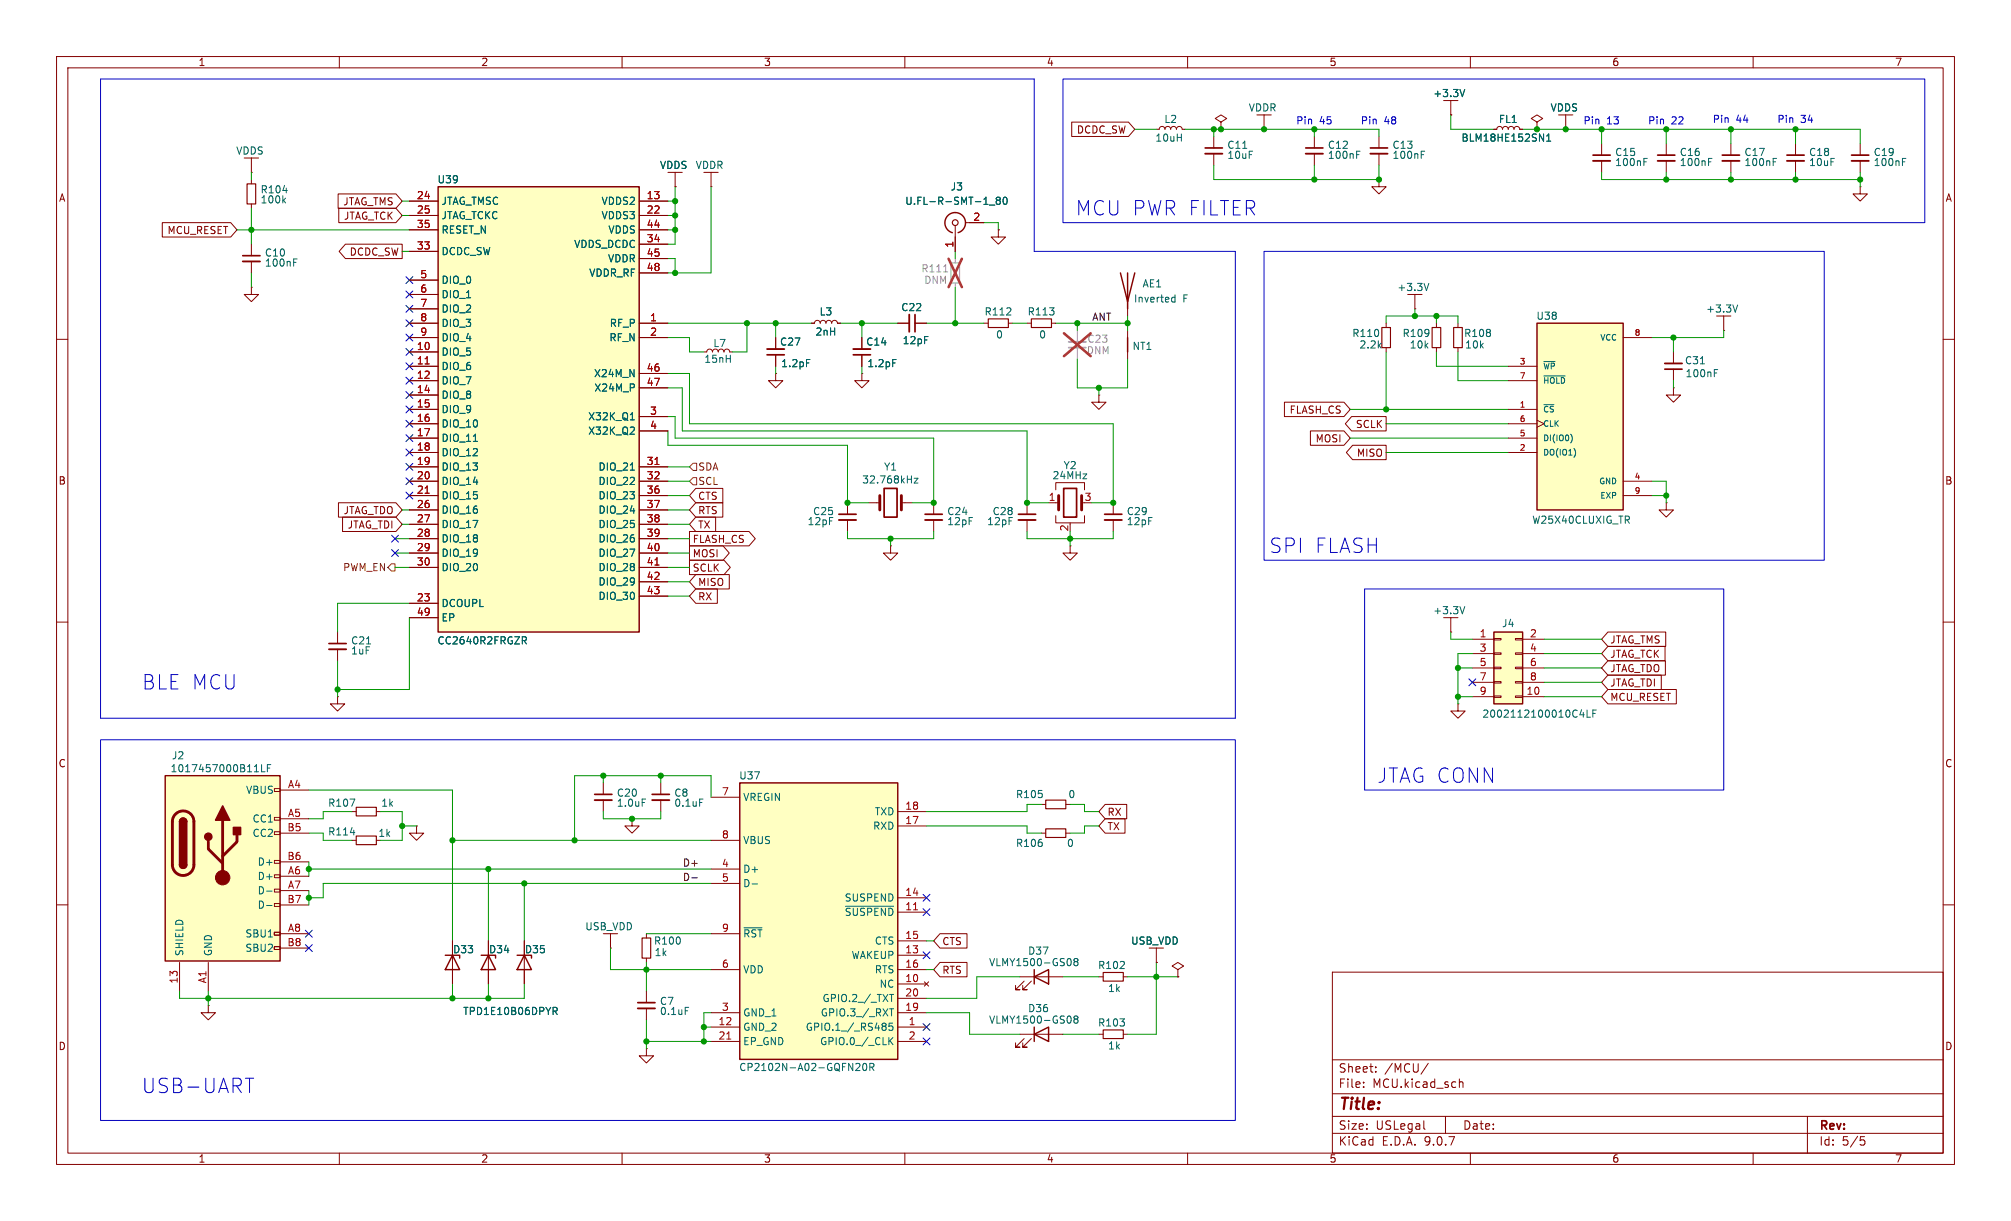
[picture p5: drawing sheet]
<svg xmlns="http://www.w3.org/2000/svg" width="356mm" height="216mm" viewBox="0 0 356 216" stroke-linecap="round" stroke-linejoin="round" font-family="sans-serif">
<g fill="none" stroke="#840000" stroke-width=".18">
<path d="M10 10h335.6v195.9h-335.6zM12 12h331.6v191.9h-331.6zM60 10v2M110 10v2M160 10v2M210 10v2M256.5 17.8v2.5M260 10v2M310 10v2M44.4 31.8v.7M44.4 36.1v.7M256.5 20.3h.1"/>
<path d="M294.6 25.4v2M294.6 28.4v2.1M328.9 25.4v2M328.9 28.4v2.1M44.4 43.2v2M44.4 46.2v2.1M137.2 59.7v2M199.4 58.4v5.1M245.1 57.2v.7M10 60h2M124.5 62.2h.5l.1-.3 .4-.2 .3 .2 .2 .3 .1-.3 .4-.2 .3 .2 .2 .3 .1-.3 .4-.2 .4 .2 .1 .3 .2-.3 .3-.2 .4 .2 .1 .3h.5M137.2 66v1.3h1.2l-1.2 1.3-1.3-1.3h1.3"/>
<path d="M137.2 66h.1M137.2 62.7v2.1M194.3 69.9v1.2h1.3l-1.3 1.3-1.3-1.3h1.3M194.3 69.9h.1M245.1 61.5v.7M295.9 68.6v1.3h1.3l-1.3 1.2-1.3-1.2h1.3M295.9 68.6h.1M295.9 62.2v2.1M295.9 65.3v2M343.6 60h2M149.9 88.9v2M149.9 91.9v2.1"/>
<path d="M185.4 88.9h1.8M186.7 86.6v-1.3h5.1v1.3M186.7 91.2v1.3h5.1v-1.3M189.2 96.5v1.3h1.3l-1.3 1.3-1.2-1.3h1.2M189.2 96.5h.1M189.2 92.5v.2M196.8 88.9v2M196.8 91.9v2.1M10 110h2M343.6 110h2M184.1 147.3h.8M188.5 147.3h.7"/>
<path d="M10 160h2M235.6 171.9h108v32h-108zM343.6 160h2M235.6 197.4h108M235.6 193.4h108M235.6 187.4h108M241.1 192.1v.2M241.1 191.4v.1M243.3 189.4v.2M243.3 188.7v.1M251.8 199.6l.2 .1M252.6 188l-1.3 1.9"/>
<path d="M255.6 197.4v3M258.1 190.8v1.5M258.1 191.4l.2-.1 .3 .1 .1 .9M319.6 197.4v6.5M60 203.9v2M110 203.9v2M160 203.9v2M210 203.9v2M235.6 200.4h108M260 203.9v2M310 203.9v2M329 201h.7"/>
<path d="M329.1 201.6h.4l.3 .2-.2 .6-.5 .1"/>
</g>
<path d="M293.1 27.4h3.1M327.4 27.4h3.1M42.9 45.2h3.1M135.6 62.7h3.1M294.4 65.3h3M148.3 90.9h3.1M188.1 86.4h2.3v5h-2.3zM195.3 90.9h3.1" fill="none" stroke="#840000" stroke-width=".3"/>
<path d="M293.1 28.4h3.1M327.4 28.4h3.1M42.9 46.2h3.1M135.6 61.7h3.1M294.4 64.3h3M148.3 91.9h3.1M195.3 91.9h3.1" fill="none" stroke="#840000" stroke-width=".33"/>
<g fill="none" stroke="#006464" stroke-width=".18">
<path d="M259 15.8l-.4 1.3M50 33.7h.8M50.1 35.4l.4 .5M50.5 35l-.5 .5M302.1 28.6h.4M302.1 28h.6M336.4 28.6h.4M336.4 28h.6M51.9 46.4h.5M51.9 45.8h.6M142.6 63.6h.6M300.7 64.3h.7"/>
<path d="M303.1 66h.5M303.1 65.3h.6"/>
</g>
<path d="M43.7 32.5h1.5v3.6h-1.5zM244.3 57.9h1.6v3.6h-1.6zM184.9 146.6h3.6v1.5h-3.6z" fill="none" stroke="#840000" stroke-width=".2"/>
<path d="M187.2 87.6v2.6M191.3 87.6v2.6" fill="none" stroke="#840000" stroke-width=".51"/>
<path d="M199.4 59.7v2.5" fill="none" stroke="#840000" stroke-width=".25"/>
<path d="M189 61.5h3" fill="none" stroke="#a1a1a1" stroke-width=".3"/>
<path d="M189 60.5h3" fill="none" stroke="#a1a1a1" stroke-width=".33"/>
<path d="M190.5 58.4v2.1M190.5 61.5v2" fill="none" stroke="#a1a1a1" stroke-width=".18"/>
<path d="M188.1 58.9l4.8 4.1M192.9 58.9l-4.8 4.1" fill="none" stroke="#e12e31" stroke-width=".46"/>
<path d="M77.5 33h35.5v78.8h-35.5z" fill="#ffffc2"/>
<path d="M77.5 33h35.5v78.8h-35.5z" fill="none" stroke="#840000" stroke-width=".25"/>
<g fill="none" stroke="#840000" stroke-width=".18">
<path d="M72.4 35.6h5.1M72.4 38.1h5.1M113 35.6h5.1M113 38.1h5.1M72.4 40.6h5.1M72.4 44.5h5.1M72.4 49.5h5.1M72.4 52.1h5.1M72.4 54.6h5.1M72.4 57.2h5.1M72.4 59.7h5.1M113 40.6h5.1"/>
<path d="M113 57.2h5.1M113 59.7h5.1M113 43.2h5.1M113 45.7h5.1M113 48.3h5.1M72.4 62.2h5.1M72.4 64.8h5.1M72.4 67.3h5.1M72.4 69.9h5.1M72.4 72.4h5.1M72.4 74.9h5.1M72.4 77.5h5.1"/>
<path d="M113 66h5.1M113 68.6h5.1M113 73.7h5.1M113 76.2h5.1M72.4 80h5.1M72.4 82.6h5.1M72.4 85.1h5.1M72.4 87.6h5.1M72.4 90.2h5.1M72.4 92.7h5.1M72.4 95.3h5.1M72.4 97.8h5.1"/>
<path d="M113 82.6h5.1M113 85.1h5.1M113 87.6h5.1M113 90.2h5.1M113 92.7h5.1M113 95.3h5.1M113 97.8h5.1M72.4 100.3h5.1M72.4 106.7h5.1M72.4 109.2h5.1M113 100.3h5.1M113 102.9h5.1"/>
<path d="M113 105.4h5.1"/>
</g>
<path d="M75.2 64.4h.7M75.2 87.2h.7M115.8 82.1h.7M115.8 99.9h.7" fill="none" stroke="#a90000" stroke-width=".18"/>
<path d="M83.7 78h.7M111.5 74.2h.7M112.1 75.6l.1 .2-.1 .3-.7 .7h.8M111.5 83.1h.7M92.4 112.6h.4l.3 .2-.1 .4-.6 .1M92.7 113.3l.4 .6" fill="none" stroke="#006464" stroke-width=".18"/>
<path d="M271.8 57.2h15.2v33h-15.2z" fill="#ffffc2"/>
<path d="M198.1 48.3l1.3 5 1.3-5M199.4 48.3v6.3M271.8 57.2h15.2v33h-15.2z" fill="none" stroke="#840000" stroke-width=".25"/>
<g fill="none" stroke="#840000" stroke-width=".18">
<path d="M44.4 30.5h.1M44.4 27.9v2.6M204.5 22.9h.5l.1-.4 .4-.1 .3 .1 .2 .4 .1-.4 .4-.1 .4 .1 .1 .4 .2-.4 .3-.1 .4 .1 .1 .4 .2-.4 .3-.1 .4 .1 .1 .4h.5M214.6 24.1v2.1M214.6 27.2v2M215.9 21.6l1-.6-1-.7-1 .7 1 .6v1.3M215.9 22.9h.1M223.5 22.9h.1M223.5 20.3v2.6M232.4 24.1v2.1M232.4 27.2v2M243.8 31.8v1.2h1.3l-1.3 1.3-1.2-1.3h1.2"/>
<path d="M243.8 31.8h.1M243.8 24.1v2.1M243.8 27.2v2M283.2 25.4v2M283.2 28.4v2.1M44.4 50.8v1.3h1.3l-1.3 1.2-1.2-1.2h1.2M44.4 50.8h.1M143.5 57.2h.5l.2-.4 .3-.2 .4 .2 .1 .4 .2-.4 .3-.2 .4 .2 .1 .4 .2-.4 .4-.2 .3 .2 .2 .4 .1-.4 .4-.2 .3 .2 .2 .4h.5M199.4 53.3v2.6M254 57.2v.7M257.8 57.2v.7M287 59.7h5.1"/>
<path d="M254 61.5v.7M257.8 61.5v.7M266.7 64.8h5.1M266.7 67.3h5.1M266.7 72.4h5.1M266.7 74.9h5.1M266.7 77.5h5.1M271.8 74.3l1.2 .6-1.2 .7M266.7 80h5.1M287 85.1h5.1M287 87.6h5.1M294.6 88.9v1.3h1.3l-1.3 1.2-1.2-1.2h1.2"/>
<path d="M294.6 88.9h.1M59.7 111.8v2M59.7 114.8v2M59.7 123.2v1.3h1.3l-1.3 1.2-1.3-1.2h1.3M59.7 123.2h.1M36.8 177.8v1.3h1.3l-1.3 1.2-1.2-1.2h1.2M36.8 177.8h.1"/>
</g>
<g fill="none" stroke="#006464" stroke-width=".18">
<path d="M219.7 26.2h.8M239.9 27.3h.4M239.9 26.7h.6M251.3 27.3h.4M251.3 26.7h.6M290.7 28.6h.4M290.7 28h.6M207.3 53.4h.5M207.3 52.6h.5M207.8 52.1v1.3M273 63.9h2M273 66.5h3.8"/>
<path d="M273 71.6h1.8M277.8 76.8a1.19 1.19 0 0 1 0 1.5M278.5 79.6l.1 .4-.1 .6M287.7 91.9l.4 .6M288.1 91.4v.4M64.8 113.9h.7"/>
</g>
<path d="M213.1 26.2h3.1M230.9 26.2h3M242.3 26.2h3.1M281.7 27.4h3M58.2 113.8h3" fill="none" stroke="#840000" stroke-width=".3"/>
<path d="M213.1 27.2h3.1M230.9 27.2h3M242.3 27.2h3.1M281.7 28.4h3M58.2 114.8h3" fill="none" stroke="#840000" stroke-width=".33"/>
<path d="M253.2 57.9h1.6v3.6h-1.6zM257 57.9h1.6v3.6h-1.6z" fill="none" stroke="#840000" stroke-width=".2"/>
<path d="M264.2 111.8h5v12.7h-5z" fill="#ffffc2"/>
<path d="M264.2 111.8h5v12.7h-5zM85.1 168.9h2.5v.5M86.4 168.9l1.2 2.6h-2.5z" fill="none" stroke="#840000" stroke-width=".25"/>
<g fill="none" stroke="#840000" stroke-width=".18">
<path d="M119.4 33h.1M119.4 30.5v2.5M125.7 33h.1M125.7 30.5v2.5M306.1 25.4v2M306.1 28.4v2.1M317.5 25.4v2M317.5 28.4v2.1M256.5 111.8h.1M256.5 109.2v2.6M260.3 113h3.9M260.3 115.6h3.9"/>
<path d="M260.3 118.1h3.9M264.2 112.9h1.2v.3h-1.2zM264.2 115.4h1.2v.3h-1.2zM264.2 118h1.2v.2h-1.2zM268 112.9h1.2v.3h-1.2zM268 115.4h1.2v.3h-1.2zM268 118h1.2v.2h-1.2zM269.2 113h3.8M269.2 115.6h3.8M269.2 118.1h3.8M257.8 124.5v1.2h1.3l-1.3 1.3-1.3-1.3h1.3M257.8 124.5h.1"/>
<path d="M260.3 120.7h3.9M260.3 123.2h3.9M264.2 120.5h1.2v.3h-1.2zM264.2 123.1h1.2v.2h-1.2zM268 120.5h1.2v.3h-1.2zM268 123.1h1.2v.2h-1.2zM269.2 120.7h3.8M269.2 123.2h3.8M62.2 148.6h.8M62.2 143.5h.8M66.5 143.5h.8M73.7 146.1v1.2h1.2l-1.2 1.3-1.3-1.3h1.3"/>
<path d="M73.7 146.1h.1M86.4 166.4v7.6"/>
</g>
<path d="M313.5 28.6h.5M313.5 28h.7M259 107.3l-.4 1.2M279.4 126.4h.7M280 126v.8M280.6 125.5v1.3h.6M281.7 126.2h.4M282.3 125.5h-.6v1.3M61.9 141.3h.8l-.5 1.3M62 147.2h.7" fill="none" stroke="#006464" stroke-width=".18"/>
<path d="M304.5 27.4h3.1M316 27.4h3" fill="none" stroke="#840000" stroke-width=".3"/>
<path d="M304.5 28.4h3.1M316 28.4h3" fill="none" stroke="#840000" stroke-width=".33"/>
<path d="M63 147.8h3.5v1.6h-3.5zM63 142.7h3.5v1.6h-3.5z" fill="none" stroke="#840000" stroke-width=".2"/>
<path d="M29.2 137.2h20.3v32.7h-20.3z" fill="#ffffc2"/>
<g fill="none" stroke="#840000" stroke-width=".18">
<path d="M168.9 39.9v4.6M170.7 39.4h3.3M174 57.2h.8M178.3 57.2h.8M181.6 57.2h.8M185.9 57.2h.8M250.2 54.6h.1M250.2 52.1v2.5M304.8 58.4h.1M304.8 55.9v2.5M48.5 139.4h1v.6h-1zM49.5 139.7h5.1"/>
<path d="M48.5 144.5h1v.5h-1zM48.5 147.1h1v.5h-1zM48.5 152.1h1v.6h-1zM48.5 154.7h1v.5h-1zM48.5 157.2h1v.5h-1zM48.5 159.8h1v.5h-1zM49.5 144.8h5.1M49.5 147.3h5.1M49.5 152.4h5.1M49.5 154.9h5.1M49.5 157.5h5.1M184.1 142.2h.8"/>
<path d="M188.5 142.2h.7M31.7 170.2v5.1M36.8 170.2v5.1M48.5 164.8h1v.6h-1zM48.5 167.4h1v.5h-1zM49.5 160h5.1M49.5 165.1h5.1M49.5 167.6h5.1M80 166.4v7.6M204.5 170.2h.1M204.5 167.6v2.6M208.3 171.5l1-.7-1-.6-1 .6 1 .7v1.2"/>
<path d="M208.3 172.7h.1"/>
</g>
<path d="M169.4 41.1a1.81 1.81 0 0 0 1-2.8 1.81 1.81 0 0 0-3 .1 1.81 1.81 0 0 0 1 2.7M29.2 137.2h20.3v32.7h-20.3zM31.7 145.3a.64 .64 0 0 1 .7-.6 .64 .64 0 0 1 .6 .6M31.7 152.9a.64 .64 0 0 0 .7 .6 .64 .64 0 0 0 .6-.6M78.7 168.9h2.6v.5M80 168.9l1.3 2.6h-2.6z" fill="none" stroke="#840000" stroke-width=".25"/>
<path d="M31 144a1.9 1.9 0 0 1 2.1-.5 1.9 1.9 0 0 1 1.2 1.8v7.6a1.91 1.91 0 0 1-1.9 1.9 1.91 1.91 0 0 1-1.9-1.9v-7.8l.2-.6zM36.8 148.8v1.3l2.6 2.6M39.4 145v10.2M41.9 147.6v1.2l-2.5 2.6" fill="none" stroke="#840000" stroke-width=".51"/>
<g fill="#840000" stroke="#840000" stroke-width=".25">
<path d="M31.7 145.3h1.3v7.6h-1.3z"/>
<path d="M31.9 144.8a.64 .64 0 0 1 .7-.1 .64 .64 0 0 1 .4 .6h-1.3z"/>
<path d="M31.7 152.9h1.3a.64 .64 0 0 1-.6 .6 .64 .64 0 0 1-.7-.6z"/>
<path d="M39.4 142.5l1.2 2.5h-2.5z"/>
<path d="M41.3 146.3h1.2v1.3h-1.2z"/>
<circle cx="36.8" cy="148" r=".63"/>
</g>
<circle cx="39.4" cy="155.2" r="1.27" fill="#840000" stroke="#840000" stroke-width=".18"/>
<g fill="none" stroke="#006464" stroke-width=".18">
<path d="M174.9 36.3h1M176.4 35.4l-.2-.2 .2-.3h.2l.3 .2-.3 .3M176.4 35.4l-.2 .3v.3l.2 .1h.4l.1-.2v-.2l-.3-.3M176.4 35.4h.2M177.5 35l.2-.1a.68 .68 0 0 1 .4 .6 .68 .68 0 0 1-.4 .6l-.2-.1-.1-.3zM252.7 50.1l-.5 1.3M307.3 53.9l-.5 1.3M45 136.5h.7M46.3 135.2v1.3h.6M47.3 135.8h.4M47.9 135.2h-.6v1.3M47.1 157.6h1"/>
<path d="M47.1 160.1h1M97.8 178.1h.5l.2 .3-.1 .3-.6 .1M98.1 178.8l.4 .6"/>
</g>
<g fill="none" stroke="#840000" stroke-width=".2">
<path d="M174.8 56.4h3.5v1.5h-3.5zM182.4 56.4h3.5v1.5h-3.5zM184.9 141.5h3.6v1.5h-3.6z"/>
<circle cx="168.9" cy="39.4" r=".51"/>
</g>
<path d="M130.8 138.4h27.9v48.9h-27.9z" fill="#ffffc2"/>
<path d="M130.8 138.4h27.9v48.9h-27.9zM91.4 168.9h2.6v.5M92.7 168.9l1.3 2.6h-2.6zM182.9 172.7l2.5-1.2v2.5zM182.9 171.5v2.5M182.9 182.9l2.5-1.3v2.6zM182.9 181.6v2.6" fill="none" stroke="#840000" stroke-width=".25"/>
<g fill="none" stroke="#840000" stroke-width=".18">
<path d="M28.7 39.4h12.1l1.1 1.2-1.1 1.3h-12.1zM59.8 34.3h10.2l1.1 1.3-1.1 1.2h-10.2zM59.9 36.8h10.1l1.1 1.3-1.1 1.3h-10.1zM72.4 35.6h5.1M72.4 38.1h5.1M113 35.6h5.1M113 38.1h5.1M119.4 33h.1M171.4 39.4h2.6M189.5 21.6h10l1.2 1.3-1.2 1.2h-10zM256.5 20.3h.1M264.2 22.9h.5l.1-.4 .4-.1 .3 .1 .2 .4 .1-.4 .4-.1 .4 .1 .1 .4 .1-.4 .4-.1 .4 .1 .1 .4 .2-.4 .3-.1 .4 .1 .1 .4h.5"/>
<path d="M271.8 21.6l1-.6-1-.7-1 .7 1 .6v1.3M271.8 22.9h.1M276.9 22.9h.1M276.9 20.3v2.6M328.9 33v1.3h1.3l-1.3 1.3-1.2-1.3h1.2M328.9 33h.1M61.1 43.2h10v2.5h-10l-1.1-1.2zM72.4 57.2h5.1M72.4 40.6h5.1M72.4 44.5h5.1M72.4 49.5h5.1M72.4 52.1h5.1"/>
<path d="M72.4 54.6h5.1M72.4 59.7h5.1M113 57.2h5.1M113 40.6h5.1M113 59.7h5.1M113 43.2h5.1M113 45.7h5.1M113 48.3h5.1M137.2 59.7v2M143.5 57.2h.5M148.1 57.2h.5M152.4 59.7v2"/>
<path d="M158.7 57.2h2.1M161.8 57.2h2M168.9 41.9v2.6M176.5 40.6v1.3h1.3l-1.3 1.3-1.2-1.3h1.2M176.5 40.6h.1M72.4 62.2h5.1M72.4 64.8h5.1M72.4 67.3h5.1M72.4 69.9h5.1M72.4 72.4h5.1M72.4 74.9h5.1M72.4 77.5h5.1"/>
<path d="M113 66h5.1M113 68.6h5.1M113 73.7h5.1M113 76.2h5.1M137.2 62.7v2.1M152.4 66v1.3h1.3l-1.3 1.3-1.3-1.3h1.3M152.4 66h.1M152.4 62.7v2.1M227.1 71.1h10.5l1.2 1.3-1.2 1.3h-10.5zM231.7 76.2h5.9l1.2 1.3-1.2 1.2h-5.9zM239 73.7h6.1v2.5h-6.1l-1.1-1.3zM239.2 78.7h5.9v2.6h-5.9l-1.1-1.3z"/>
<path d="M59.8 88.9h10.2l1.1 1.3-1.1 1.2h-10.2zM60.6 91.4h9.4l1.1 1.3-1.1 1.3h-9.4zM72.4 80h5.1M72.4 82.6h5.1M72.4 85.1h5.1M72.4 87.6h5.1M72.4 90.2h5.1M72.4 92.7h5.1M72.4 95.3h5.1M72.4 97.8h5.1M113 82.6h5.1M113 85.1h5.1"/>
<path d="M113 87.6h5.1M113 90.2h5.1M113 92.7h5.1M113 95.3h5.1M113 97.8h5.1M121.9 94h10.5l1.2 1.3-1.2 1.2h-10.5zM121.9 96.5h6l1.1 1.3-1.1 1.3h-6zM121.9 99.1h6.1l1.1 1.2-1.1 1.3h-6.1zM123 88.9h4.8v2.5h-4.8l-1.1-1.2zM123 86.4h4.8v2.5h-4.8l-1.1-1.3zM123 91.4h3.5v2.6h-3.5l-1.1-1.3zM153.7 88.9h1.9"/>
<path d="M157.5 96.5v1.3h1.2l-1.2 1.3-1.3-1.3h1.3M157.5 96.5h.1M159.4 88.9h1.9M165.1 88.9v2M165.1 91.9v2.1M181.6 88.9v2M181.6 91.9v2.1M72.4 100.3h5.1M72.4 106.7h5.1M72.4 109.2h5.1M113 100.3h5.1M113 102.9h5.1"/>
<path d="M113 105.4h5.1M123 104.1h3.8v2.6h-3.8l-1.1-1.3zM123 101.6h6v2.5h-6l-1.1-1.2zM284.3 114.3h10.1v2.5h-10.1l-1.1-1.2zM284.3 116.8h10.2v2.6h-10.2l-1.1-1.3zM284.3 119.4h9.5v2.5h-9.5l-1.1-1.2zM284.3 111.8h10.2v2.5h-10.2l-1.1-1.3zM106.7 138.4v2.1M116.8 138.4v2.1M284.3 121.9h12.1v2.6h-12.1l-1.1-1.3zM106.7 141.5v2M111.8 144.8v1.3h1.2l-1.2 1.2-1.3-1.2h1.3"/>
<path d="M111.8 144.8h.1M116.8 141.5v2M125.7 141h5.1M125.7 148.6h5.1M125.7 153.7h5.1M125.7 156.2h5.1M158.7 143.5h5.1M158.7 146.1h5.1M158.7 158.8h5.1M195.4 142.2h3.8v2.6h-3.8l-1.1-1.3zM195.4 144.8h3.5v2.5h-3.5l-1.1-1.2zM80 166.4v2.5"/>
<path d="M80 171.5v2.5M86.4 166.4v2.5M86.4 171.5v2.5M92.7 166.4v7.6M107.9 167.6h.1M107.9 165.1v2.5M114.3 165.1v.8M114.3 169.4v.8M114.3 175.3v2M114.3 178.3v2M125.7 165.1h5.1M125.7 171.5h5.1"/>
<path d="M125.7 179.1h5.1M158.7 171.5h5.1M158.7 179.1h5.1M158.7 161.3h5.1M158.7 166.4h5.1M158.7 168.9h5.1M158.7 174h5.1M158.7 176.5h5.1M163.4 173.6l.8 .8M164.2 173.6l-.8 .8M166.2 165.1h4.8v2.5h-4.8l-1.1-1.2zM166.2 170.2h4.8v2.5h-4.8l-1.1-1.2z"/>
<path d="M180.3 172.7h7.7M181.1 173.5l-1.5 1.5h.7h-.7v-.8M182.4 173.5l-1.6 1.5h.8h-.8v-.8M194.3 172.7h.8M198.6 172.7h.8M204.5 170.2h.1M208.3 172.7h.1M114.3 185.4v1.3h1.3l-1.3 1.3-1.3-1.3h1.3M114.3 185.4h.1M125.7 181.6h5.1M125.7 184.2h5.1M158.7 181.6h5.1"/>
<path d="M158.7 184.2h5.1M180.3 182.9h7.7M181.1 183.6l-1.5 1.6h.7h-.7v-.8M182.4 183.6l-1.6 1.6h.8h-.8v-.8M194.3 182.9h.8M198.6 182.9h.8"/>
</g>
<g fill="none" stroke="#006464" stroke-width=".18">
<path d="M259 15.8l-.4 1.3M174.9 36.3h1M176.4 35.4l-.2-.2 .2-.3h.2l.3 .2-.3 .3M176.4 35.4l-.2 .3v.3l.2 .1h.4l.1-.2v-.2l-.3-.3M176.4 35.4h.2M177.5 35l.2-.1a.68 .68 0 0 1 .4 .6 .68 .68 0 0 1-.4 .6l-.2-.1-.1-.3zM273.5 25h.7M273.5 24.1l.4-.4v1.3M83.7 78h.7M111.5 74.2h.7M112.1 75.6l.1 .2-.1 .3-.7 .7h.8M142.6 63.6h.6"/>
<path d="M157.9 63.6h.6M111.5 83.1h.7M161.7 84.6h.6l-.6 .8h.6M92.4 112.6h.4l.3 .2-.1 .4-.6 .1M92.7 113.3l.4 .6M113.6 141.3h.6M123.7 141.3h.6M133 156.3h1M97.8 178.1h.5l.2 .3-.1 .3-.6 .1M98.1 178.8l.4 .6M121.2 178.1h.6M131.5 164.1h3.2"/>
<path d="M149.5 160.2h8.5M157.3 175.8h.7M157.3 178.4h.7M157.7 175.8v1.3M157.7 178.4v1.2M189.1 179.6a.79 .79 0 0 1 0 1.3M189.1 169.5a.79 .79 0 0 1 0 1.3M190.1 170l-.2-.2 .2-.3h.3l.2 .2-.2 .3M190.1 170l-.2 .3 .1 .3 .1 .2 .4-.1 .1-.2v-.2l-.2-.3M190.1 170h.3M151.4 188.1l.4-.1 .3 .4-.8 .9h.8M152.7 188.1l.1-.1a.68 .68 0 0 1 .5 .7 .68 .68 0 0 1-.5 .6 .84 .84 0 0 1-.1-1.2z"/>
<path d="M153.8 188.7l.6-.1 .1-.1v-.3l-.7-.2v1.3M154.1 188.7l.4 .6M156.6 181v.3M156.6 181.6v.5M157.4 184l.5 .7M157.8 180.9h-.6v.6l.2-.1 .4 .1 .1 .1-.1 .5-.1 .1-.5-.1M157.9 183.5l-.7 .7M190.1 180.2l-.2 .2 .1 .4 .1 .1h.4l.1-.2v-.3l-.2-.2M190.1 180.2l-.2-.2 .2-.4h.3l.2 .3-.2 .3M190.1 180.2h.3"/>
</g>
<path d="M75.2 64.4h.7M75.2 87.2h.7M115.8 82.1h.7M115.8 99.9h.7M161.5 160.9h.8M128.5 183.7h.7" fill="none" stroke="#a90000" stroke-width=".18"/>
<path d="M113.5 165.9h1.6v3.5h-1.6zM195.1 172h3.5v1.5h-3.5zM195.1 182.1h3.5v1.5h-3.5z" fill="none" stroke="#840000" stroke-width=".2"/>
<path d="M161.8 55.6v3.1M150.9 62.7h3M156.3 86.4h2.3v5h-2.3zM163.6 90.9h3M180.1 90.9h3M105.2 140.5h3M115.3 140.5h3.1M112.8 177.3h3" fill="none" stroke="#840000" stroke-width=".3"/>
<path d="M160.8 55.6v3.1M150.9 61.7h3M163.6 91.9h3M180.1 91.9h3M105.2 141.5h3M115.3 141.5h3.1M112.8 178.3h3" fill="none" stroke="#840000" stroke-width=".33"/>
<path d="M155.6 87.6v2.6M159.4 87.6v2.6" fill="none" stroke="#840000" stroke-width=".51"/>
<path d="M168.1 46.5h1.6v3.5h-1.6z" fill="none" stroke="#a1a1a1" stroke-width=".2"/>
<path d="M168.9 45.7v.8M168.9 50v.8" fill="none" stroke="#a1a1a1" stroke-width=".18"/>
<path d="M166.9 48.1h.7" fill="none" stroke="#989898" stroke-width=".18"/>
<path d="M167.7 45.8l2.4 5M170.1 45.8l-2.4 5" fill="none" stroke="#e12e31" stroke-width=".46"/>
<path d="M69.2 99.7h.6v1.3h-.6l-.6-.7zM121.9 85.1l.7-.6h.6v1.2h-.6zM122.6 81.9h.6v1.3h-.6l-.7-.6z" fill="none" stroke="#725600" stroke-width=".18"/>
<path d="M122.3 155.2h1" fill="none" stroke="#0f0f0f" stroke-width=".18"/>
<path d="M17.8 14h165.1v30.5h35.5v82.5h-200.6zM188 14h152.4v25.4h-152.4zM223.5 44.5h99.1v54.6h-99.1zM241.3 104.1h63.5v35.6h-63.5zM17.8 130.8h200.6v67.3h-200.6zM43.4 190.7h1.4" fill="none" stroke="#0000c2" stroke-width=".18"/>
<g fill="none" stroke="#009600" stroke-width=".18">
<path d="M44.4 30.5v1.3M44.4 36.8v6.4M71.1 38.1h1.3M71.1 35.6h1.3M118.1 38.1h1.3M118.1 35.6h1.3M119.4 33v10.2h-1.3M125.7 33v15.3h-7.6M174 39.4h2.5v1.2M200.7 22.9h3.8M209.5 22.9h34.3v1.2M214.6 29.2v2.6h29.2v-2.6"/>
<path d="M214.6 22.9v1.2M232.4 22.9v1.2M232.4 29.2v2.6M256.5 20.3v2.6h7.7M269.2 22.9h59.7v2.5M283.2 30.5v1.3h45.7M283.2 22.9v2.5M294.6 22.9v2.5M294.6 30.5v1.3M306.1 22.9v2.5M306.1 30.5v1.3M317.5 22.9v2.5"/>
<path d="M317.5 30.5v1.3M328.9 30.5v2.5M41.9 40.6h30.5M44.4 48.3v2.5M71.1 44.5h1.3M118.1 40.6h1.3M118.1 45.7h1.3v2.6M118.1 57.2h25.4M118.1 59.7h3.8v2.5h2.6M132.1 57.2v5h-2.6M137.2 57.2v2.5M148.6 57.2h10.1"/>
<path d="M152.4 57.2v2.5M163.8 57.2h10.2M168.9 44.5v1.2M168.9 50.8v6.4M179.1 57.2h2.5M186.7 57.2h12.7M190.5 57.2v1.2M199.4 55.9v2.5M245.1 57.2v-1.3h12.7v1.3M250.2 54.6v1.3M254 55.9v1.3M295.9 59.7v2.5"/>
<path d="M304.8 58.4v1.3h-12.7M118.1 68.6h2.5v7.6h61v12.7h3.8M118.1 73.7h1.3v3.8h45.7v11.4h-3.8M118.1 76.2v2.5h31.8v10.2h3.8M118.1 66h3.8v8.9h74.9v14h-3.8M137.2 64.8v1.2M152.4 64.8v1.2M190.5 63.5v5.1h8.9v-5.1M194.3 68.6v1.3M238.8 77.5h27.9M238.8 72.4h27.9M245.1 74.9h21.6"/>
<path d="M245.1 62.2v10.2M254 62.2v2.6h12.7M257.8 62.2v5.1h8.9M295.9 67.3v1.3M69.8 97.8h2.6M69.8 95.3h2.6M71.1 90.2h1.3M71.1 92.7h1.3M118.1 90.2h3.8M118.1 97.8h3.8M118.1 95.3h3.8M118.1 92.7h3.8"/>
<path d="M118.1 87.6h3.8M118.1 85.1h3.8M118.1 82.6h3.8M149.9 94v1.3h15.2v-1.3M157.5 95.3v1.2M181.6 94v1.3h15.2v-1.3M189.2 94v2.5M245.1 80h21.6M292.1 87.6h2.5M292.1 85.1h2.5v3.8M59.7 116.8v6.4M69.8 100.3h2.6"/>
<path d="M72.4 106.7h-12.7v5.1M72.4 109.2v12.7h-12.7M118.1 100.3h3.8M118.1 105.4h3.8M118.1 102.9h3.8M256.5 111.8v1.2h3.8M257.8 118.1h2.5M260.3 115.6h-2.5v8.9M273 115.6h10.2M273 113h10.2M273 118.1h10.2M54.6 139.7h25.4v26.7"/>
<path d="M106.7 137.2v1.2M116.8 137.2v1.2M257.8 123.2h2.5M273 123.2h10.2M273 120.7h10.2M54.6 147.3h2.5v1.3h5.1M54.6 152.4v2.5M54.6 157.5v2.5M54.6 153.7h71.1M62.2 143.5h-5.1v1.3h-2.5M67.3 143.5h3.8v5.1h-3.8M71.1 146.1h2.6"/>
<path d="M80 148.6h45.7M86.4 153.7v12.7M92.7 156.2v10.2M106.7 143.5v1.3h10.1v-1.3M125.7 141v-3.8h-24.1v11.4M125.7 156.2h-68.6v2.6h-2.5M163.8 146.1h17.8v1.2h2.5M184.1 142.2h-2.5v1.3h-17.8M189.2 142.2h2.6v1.3h2.5M194.3 146.1h-2.5v1.2h-2.6M36.8 175.3v2.5M80 174v2.5"/>
<path d="M86.4 174v2.5M92.7 174v2.5h-61v-1.2M107.9 167.6v3.9h17.8M114.3 170.2v5.1M114.3 165.1h11.4M125.7 179.1h-1.2v5.1M163.8 179.1h7.6v3.8h8.9M163.8 171.5h1.3M163.8 166.4h1.3M180.3 172.7h-7.6v3.8h-8.9M188 172.7h6.3M199.4 172.7h8.9"/>
<path d="M204.5 170.2v12.7h-5.1M114.3 180.3v5.1M114.3 184.2h11.4M124.5 181.6h1.2M188 182.9h6.3"/>
</g>
<g fill="none" stroke="#000084" stroke-width=".18">
<path d="M71.8 56.5l1.2 1.3M71.8 51.5l1.2 1.2M71.8 59.1l1.2 1.2M71.8 54l1.2 1.2M71.8 48.9l1.2 1.2M73 56.5l-1.2 1.3M73 51.5l-1.2 1.2M73 59.1l-1.2 1.2M73 54l-1.2 1.2M73 48.9l-1.2 1.2M71.8 74.3l1.2 1.2M71.8 66.7l1.2 1.2"/>
<path d="M71.8 69.2l1.2 1.3M71.8 71.8l1.2 1.2M71.8 64.2l1.2 1.2M71.8 61.6l1.2 1.2M71.8 79.4l1.2 1.2M71.8 76.9l1.2 1.2M73 74.3l-1.2 1.2M73 66.7l-1.2 1.2M73 69.2l-1.2 1.3M73 71.8l-1.2 1.2M73 64.2l-1.2 1.2M73 61.6l-1.2 1.2"/>
<path d="M73 79.4l-1.2 1.2M73 76.9l-1.2 1.2M69.2 97.2l1.3 1.2M69.2 94.6l1.3 1.3M70.5 97.2l-1.3 1.2M70.5 94.6l-1.3 1.3M71.8 81.9l1.2 1.3M71.8 84.5l1.2 1.2M71.8 87l1.2 1.2M73 81.9l-1.2 1.3M73 84.5l-1.2 1.2M73 87l-1.2 1.2"/>
<path d="M259.7 120l1.3 1.3M261 120l-1.3 1.3M163.2 158.1l1.2 1.3M164.4 158.1l-1.2 1.3M54 167l1.2 1.2M54 164.5l1.2 1.2M55.2 167l-1.2 1.2M55.2 164.5l-1.2 1.2M163.2 160.7l1.2 1.2M163.2 168.3l1.2 1.2M164.4 160.7l-1.2 1.2M164.4 168.3l-1.2 1.2"/>
<path d="M163.2 183.5l1.2 1.3M163.2 181l1.2 1.2M164.4 183.5l-1.2 1.3M164.4 181l-1.2 1.2"/>
</g>
<g fill="#009600" stroke="#009600" stroke-width=".18">
<circle cx="44.4" cy="40.6" r=".46"/>
<circle cx="59.7" cy="121.9" r=".46"/>
<circle cx="119.4" cy="35.6" r=".46"/>
<circle cx="119.4" cy="38.1" r=".46"/>
<circle cx="132.1" cy="57.2" r=".46"/>
<circle cx="137.2" cy="57.2" r=".46"/>
<circle cx="119.4" cy="48.3" r=".46"/>
<circle cx="119.4" cy="40.6" r=".46"/>
<circle cx="152.4" cy="57.2" r=".46"/>
<circle cx="165.1" cy="88.9" r=".46"/>
<circle cx="157.5" cy="95.3" r=".46"/>
<circle cx="181.6" cy="88.9" r=".46"/>
<circle cx="149.9" cy="88.9" r=".46"/>
<circle cx="190.5" cy="57.2" r=".46"/>
<circle cx="168.9" cy="57.2" r=".46"/>
<circle cx="257.8" cy="123.2" r=".46"/>
<circle cx="245.1" cy="72.4" r=".46"/>
<circle cx="257.8" cy="118.1" r=".46"/>
<circle cx="328.9" cy="31.8" r=".46"/>
<circle cx="317.5" cy="31.8" r=".46"/>
<circle cx="317.5" cy="22.9" r=".46"/>
<circle cx="294.6" cy="22.9" r=".46"/>
<circle cx="283.2" cy="22.9" r=".46"/>
<circle cx="306.1" cy="31.8" r=".46"/>
<circle cx="294.6" cy="31.8" r=".46"/>
<circle cx="306.1" cy="22.9" r=".46"/>
<circle cx="295.9" cy="59.7" r=".46"/>
<circle cx="276.9" cy="22.9" r=".46"/>
<circle cx="271.8" cy="22.9" r=".46"/>
<circle cx="250.2" cy="55.9" r=".46"/>
<circle cx="189.2" cy="95.3" r=".46"/>
<circle cx="196.8" cy="88.9" r=".46"/>
<circle cx="194.3" cy="68.6" r=".46"/>
<circle cx="199.4" cy="57.2" r=".46"/>
<circle cx="294.6" cy="87.6" r=".46"/>
<circle cx="243.8" cy="31.8" r=".46"/>
<circle cx="254" cy="55.9" r=".46"/>
<circle cx="232.4" cy="31.8" r=".46"/>
<circle cx="232.4" cy="22.9" r=".46"/>
<circle cx="215.9" cy="22.9" r=".46"/>
<circle cx="223.5" cy="22.9" r=".46"/>
<circle cx="214.6" cy="22.9" r=".46"/>
<circle cx="36.8" cy="176.5" r=".46"/>
<circle cx="86.4" cy="176.5" r=".46"/>
<circle cx="80" cy="176.5" r=".46"/>
<circle cx="54.6" cy="153.7" r=".46"/>
<circle cx="80" cy="148.6" r=".46"/>
<circle cx="54.6" cy="158.8" r=".46"/>
<circle cx="86.4" cy="153.7" r=".46"/>
<circle cx="114.3" cy="184.2" r=".46"/>
<circle cx="116.8" cy="137.2" r=".46"/>
<circle cx="111.8" cy="144.8" r=".46"/>
<circle cx="114.3" cy="171.5" r=".46"/>
<circle cx="124.5" cy="181.6" r=".46"/>
<circle cx="124.5" cy="184.2" r=".46"/>
<circle cx="106.7" cy="137.2" r=".46"/>
<circle cx="101.6" cy="148.6" r=".46"/>
<circle cx="71.1" cy="146.1" r=".46"/>
<circle cx="92.7" cy="156.2" r=".46"/>
<circle cx="204.5" cy="172.7" r=".46"/>
</g>
<g font-size="3.5" fill="#0000c2">
<text x="190.2" y="38.3">MCU PWR FILTER</text>
<text x="224.4" y="98">SPI FLASH</text>
<text x="25.1" y="122.2">BLE MCU</text>
<text x="243.5" y="138.7">JTAG CONN</text>
<text x="25" y="193.5">USB-UART</text>
</g>
<text font-size="2.8" fill="#840000" x="236.6" y="196.8">Title:</text>
<g font-size="2.1" fill="#840000">
<text x="236.6" y="189.9">Sheet:</text>
<text x="244.8" y="189.9">/MCU/</text>
<text x="236.6" y="192.6">File:</text>
<text x="242.7" y="192.6">MCU.kicad_sch</text>
<text x="236.6" y="202.8">KiCad</text>
<text x="236.6" y="200">Size:</text>
<text x="243.3" y="200">USLegal</text>
<text x="244.3" y="202.8">E.D.A.</text>
<text x="251.9" y="202.8">9.0.7</text>
<text x="258.6" y="200">Date:</text>
<text x="321.6" y="200.2">Rev:</text>
<text x="321.6" y="202.8">Id:</text>
<text x="325.7" y="202.8">5/5</text>
</g>
<g font-size="1.8" fill="#840000">
<text x="35" y="11.9">1</text>
<text x="85" y="11.9">2</text>
<text x="135" y="11.9">3</text>
<text x="185" y="11.9">4</text>
<text x="235" y="11.9">5</text>
<text x="285" y="11.9">6</text>
<text x="335" y="11.9">7</text>
<text x="190.3" y="23.8">DCDC_SW</text>
<text x="10.3" y="35.9">A</text>
<text x="343.9" y="35.9">A</text>
<text x="29.5" y="41.6">MCU_RESET</text>
<text x="60.6" y="36.5">JTAG_TMS</text>
<text x="60.7" y="39.1">JTAG_TCK</text>
<text x="61.7" y="45.4">DCDC_SW</text>
<text x="227.9" y="73.3">FLASH_CS</text>
<text x="239.7" y="75.9">SCLK</text>
<text x="232.5" y="78.4">MOSI</text>
<text x="239.8" y="81">MISO</text>
<text x="10.3" y="85.9">B</text>
<text x="123.3" y="88.6">CTS</text>
<text x="343.9" y="85.9">B</text>
<text x="60.7" y="91.1">JTAG_TDO</text>
<text x="61.4" y="93.7">JTAG_TDI</text>
<text x="123.3" y="91.1">RTS</text>
<text x="123.3" y="93.7">TX</text>
<text x="122.4" y="96.2">FLASH_CS</text>
<text x="122.4" y="98.7">MOSI</text>
<text x="122.4" y="101.3">SCLK</text>
<text x="123.3" y="106.4">RX</text>
<text x="123.3" y="103.8">MISO</text>
<text x="284.6" y="114">JTAG_TMS</text>
<text x="284.6" y="116.5">JTAG_TCK</text>
<text x="284.6" y="119.1">JTAG_TDO</text>
<text x="284.6" y="124.1">MCU_RESET</text>
<text x="284.6" y="121.6">JTAG_TDI</text>
<text x="10.3" y="135.9">C</text>
<text x="343.9" y="135.9">C</text>
<text x="195.7" y="144.5">RX</text>
<text x="195.7" y="147">TX</text>
<text x="166.5" y="167.3">CTS</text>
<text x="166.5" y="172.4">RTS</text>
<text x="10.3" y="185.9">D</text>
<text x="343.9" y="185.9">D</text>
<text x="35" y="205.8">1</text>
<text x="85" y="205.8">2</text>
<text x="135" y="205.8">3</text>
<text x="185" y="205.8">4</text>
<text x="235" y="205.8">5</text>
<text x="285" y="205.8">6</text>
<text x="335" y="205.8">7</text>
</g>
<g font-size="1.8" fill="#006464">
<text x="253.3" y="17.4">+3.3V</text>
<text x="205.8" y="21.9">L2</text>
<text x="220.7" y="19.9">VDDR</text>
<text x="264.9" y="21.9">FL1</text>
<text x="274.1" y="19.9">VDDS</text>
<text x="41.7" y="27.5">VDDS</text>
<text x="204.2" y="25.2">10uH</text>
<text x="216.9" y="26.5">C11</text>
<text x="216.9" y="28.3">10uF</text>
<text x="234.7" y="28.3">100nF</text>
<text x="234.7" y="26.5">C12</text>
<text x="246.1" y="28.3">100nF</text>
<text x="246.1" y="26.5">C13</text>
<text x="258.3" y="25.2">BLM18HE152SN1</text>
<text x="285.5" y="29.6">100nF</text>
<text x="285.5" y="27.8">C15</text>
<text x="296.9" y="29.6">100nF</text>
<text x="296.9" y="27.8">C16</text>
<text x="308.4" y="29.6">100nF</text>
<text x="308.4" y="27.8">C17</text>
<text x="319.8" y="27.8">C18</text>
<text x="319.8" y="29.6">10uF</text>
<text x="331.2" y="29.6">100nF</text>
<text x="331.2" y="27.8">C19</text>
<text x="46" y="34.4">R104</text>
<text x="77.3" y="32.6">U39</text>
<text x="116.6" y="30.1">VDDS</text>
<text x="122.9" y="30.1">VDDR</text>
<text x="168" y="33.9">J3</text>
<text x="46" y="36.2">100k</text>
<text x="78" y="36.4">JTAG_TMSC</text>
<text x="78" y="39">JTAG_TCKC</text>
<text x="78" y="41.5">RESET_N</text>
<text x="106.3" y="36.4">VDDS2</text>
<text x="106.3" y="39">VDDS3</text>
<text x="107.5" y="41.5">VDDS</text>
<text x="160" y="36.4">U.FL-R-SMT-1_80</text>
<text x="46.7" y="47.3">100nF</text>
<text x="46.7" y="45.6">C10</text>
<text x="78" y="45.3">DCDC_SW</text>
<text x="101.4" y="44">VDDS_DCDC</text>
<text x="107.4" y="46.6">VDDR</text>
<text x="78" y="50.4">DIO_0</text>
<text x="78" y="52.9">DIO_1</text>
<text x="104.1" y="49.1">VDDR_RF</text>
<text x="200.4" y="53.7">Inverted</text>
<text x="201.9" y="51">AE1</text>
<text x="209.1" y="53.7">F</text>
<text x="247" y="51.7">+3.3V</text>
<text x="78" y="55.5">DIO_2</text>
<text x="78" y="58">DIO_3</text>
<text x="107.7" y="58">RF_P</text>
<text x="144.1" y="59.5">2nH</text>
<text x="144.8" y="56">L3</text>
<text x="159.3" y="55.2">C22</text>
<text x="174" y="56">R112</text>
<text x="181.6" y="56">R113</text>
<text x="239" y="59.8">R110</text>
<text x="247.9" y="59.8">R109</text>
<text x="258.8" y="59.8">R108</text>
<text x="271.6" y="56.7">U38</text>
<text x="301.6" y="55.5">+3.3V</text>
<text x="78" y="60.6">DIO_4</text>
<text x="78" y="63.1">DIO_5</text>
<text x="78" y="65.6">DIO_6</text>
<text x="107.7" y="60.6">RF_N</text>
<text x="124.4" y="64.4">15nH</text>
<text x="126" y="61.6">L7</text>
<text x="137.8" y="61.3">C27</text>
<text x="138" y="65.1">1.2pF</text>
<text x="153.1" y="61.3">C14</text>
<text x="153.3" y="65.1">1.2pF</text>
<text x="159.5" y="61.1">12pF</text>
<text x="176" y="60">0</text>
<text x="183.7" y="60">0</text>
<text x="200.2" y="62.1">NT1</text>
<text x="240.3" y="61.8">2.2k</text>
<text x="249.2" y="61.8">10k</text>
<text x="259" y="61.8">10k</text>
<text x="297.9" y="64.6">C31</text>
<text x="78" y="68.2">DIO_7</text>
<text x="78" y="70.7">DIO_8</text>
<text x="104.9" y="66.9">X24M_N</text>
<text x="105" y="69.4">X24M_P</text>
<text x="298" y="66.9">100nF</text>
<text x="78" y="73.3">DIO_9</text>
<text x="78" y="75.8">DIO_10</text>
<text x="103.9" y="74.5">X32K_Q1</text>
<text x="103.9" y="77.1">X32K_Q2</text>
<text x="78" y="78.3">DIO_11</text>
<text x="78" y="80.9">DIO_12</text>
<text x="78" y="83.4">DIO_13</text>
<text x="105.7" y="83.4">DIO_21</text>
<text x="156.2" y="83.4">Y1</text>
<text x="188" y="83.2">Y2</text>
<text x="78" y="86">DIO_14</text>
<text x="78" y="88.5">DIO_15</text>
<text x="105.7" y="86">DIO_22</text>
<text x="105.7" y="88.5">DIO_23</text>
<text x="152.4" y="85.7">32.768kHz</text>
<text x="186" y="84.9">24MHz</text>
<text x="78" y="91">DIO_16</text>
<text x="78" y="93.6">DIO_17</text>
<text x="105.7" y="91">DIO_24</text>
<text x="105.7" y="93.6">DIO_25</text>
<text x="142.7" y="93.1">12pF</text>
<text x="143.7" y="91.3">C25</text>
<text x="167.4" y="91.3">C24</text>
<text x="167.4" y="93.1">12pF</text>
<text x="174.5" y="93.1">12pF</text>
<text x="175.4" y="91.3">C28</text>
<text x="199.1" y="91.3">C29</text>
<text x="199.1" y="93.1">12pF</text>
<text x="270.8" y="92.8">W25X40CLUXIG_TR</text>
<text x="78" y="96.1">DIO_18</text>
<text x="78" y="98.7">DIO_19</text>
<text x="78" y="101.2">DIO_20</text>
<text x="105.7" y="96.1">DIO_26</text>
<text x="105.7" y="98.7">DIO_27</text>
<text x="105.7" y="101.2">DIO_28</text>
<text x="78" y="107.5">DCOUPL</text>
<text x="105.7" y="103.7">DIO_29</text>
<text x="105.7" y="106.3">DIO_30</text>
<text x="78" y="110.1">EP</text>
<text x="253.3" y="108.8">+3.3V</text>
<text x="265.5" y="111.1">J4</text>
<text x="62" y="115.9">1uF</text>
<text x="62" y="114.1">C21</text>
<text x="77.3" y="114.1">CC2640R2FRGZR</text>
<text x="262" y="127.1">2002112100010C4LF</text>
<text x="30.1" y="136.8">1017457000B11LF</text>
<text x="30.3" y="134.5">J2</text>
<text x="43.4" y="140.6">VBUS</text>
<text x="57.9" y="142.8">R107</text>
<text x="67.3" y="142.8">1k</text>
<text x="109" y="141.1">C20</text>
<text x="109" y="142.8">1.0uF</text>
<text x="119.1" y="141.1">C8</text>
<text x="119.1" y="142.8">0.1uF</text>
<text x="130.6" y="138">U37</text>
<text x="131.3" y="141.8">VREGIN</text>
<text x="179.5" y="141.3">R105</text>
<text x="188.8" y="141.3">0</text>
<text x="44.6" y="145.6">CC1</text>
<text x="44.6" y="148.2">CC2</text>
<text x="57.9" y="147.9">R114</text>
<text x="66.8" y="148.2">1k</text>
<text x="131.3" y="149.5">VBUS</text>
<text x="154.3" y="146.9">RXD</text>
<text x="154.6" y="144.4">TXD</text>
<text x="179.5" y="150">R106</text>
<text x="188.6" y="150">0</text>
<text x="45.5" y="153.3">D+</text>
<text x="45.5" y="155.8">D+</text>
<text x="131.3" y="154.5">D+</text>
<text x="45.5" y="158.3">D-</text>
<text x="45.5" y="160.9">D-</text>
<text x="131.3" y="157.1">D-</text>
<text x="149.3" y="159.6">SUSPEND</text>
<text x="43.3" y="166">SBU1</text>
<text x="103.4" y="164.7">USB_VDD</text>
<text x="115.5" y="167.2">R100</text>
<text x="131.3" y="166">~{RST}</text>
<text x="149.3" y="162.2">~{SUSPEND}</text>
<text x="154.6" y="167.2">CTS</text>
<text x="199.9" y="167.2">USB_VDD</text>
<text x="32.6" y="169.2" transform="rotate(-90 32.6 169.2)">SHIELD</text>
<text x="37.7" y="169.2" transform="rotate(-90 37.7 169.2)">GND</text>
<text x="43.3" y="168.5">SBU2</text>
<text x="80" y="168.8">D33</text>
<text x="86.4" y="168.8">D34</text>
<text x="92.7" y="168.8">D35</text>
<text x="115.7" y="169.3">1k</text>
<text x="131.3" y="172.3">VDD</text>
<text x="150.5" y="169.8">WAKEUP</text>
<text x="154.6" y="172.3">RTS</text>
<text x="174.8" y="171">VLMY1500-GS08</text>
<text x="181.7" y="169">D37</text>
<text x="194.1" y="171.6">R102</text>
<text x="81.8" y="179.7">TPD1E10B06DPYR</text>
<text x="116.6" y="177.9">C7</text>
<text x="116.6" y="179.7">0.1uF</text>
<text x="131.3" y="179.9">GND_1</text>
<text x="145" y="179.9">GPIO.3_/_RXT</text>
<text x="145.3" y="177.4">GPIO.2_/_TXT</text>
<text x="155.4" y="174.9">NC</text>
<text x="181.7" y="179.2">D36</text>
<text x="195.8" y="175.6">1k</text>
<text x="131.3" y="182.5">GND_2</text>
<text x="131.3" y="185">EP_GND</text>
<text x="142.4" y="182.5">GPIO.1_/_RS485</text>
<text x="144.9" y="185">GPIO.0_/_CLK</text>
<text x="174.8" y="181.2">VLMY1500-GS08</text>
<text x="194.1" y="181.7">R103</text>
<text x="195.8" y="185.8">1k</text>
<text x="130.6" y="189.6">CP2102N-A02-GQFN20R</text>
</g>
<g font-size="1.8" fill="#0000c2">
<text x="229.1" y="22.2">Pin</text>
<text x="233.3" y="22.2">45</text>
<text x="240.5" y="22.2">Pin</text>
<text x="244.7" y="22.2">48</text>
<text x="279.9" y="22.2">Pin</text>
<text x="284.1" y="22.2">13</text>
<text x="291.3" y="22.2">Pin</text>
<text x="295.5" y="22.2">22</text>
<text x="302.8" y="21.9">Pin</text>
<text x="307" y="21.9">44</text>
<text x="314.2" y="21.9">Pin</text>
<text x="318.4" y="21.9">34</text>
</g>
<g font-size="1.8" fill="#a90000">
<text x="73.6" y="35.3">24</text>
<text x="114.3" y="35.3">13</text>
<text x="73.6" y="37.8">25</text>
<text x="73.6" y="40.4">35</text>
<text x="114.3" y="37.8">22</text>
<text x="114.3" y="40.4">44</text>
<text x="172" y="39.1">2</text>
<text x="73.6" y="44.2">33</text>
<text x="114.3" y="42.9">34</text>
<text x="114.3" y="45.5">45</text>
<text x="168.7" y="43.9" transform="rotate(-90 168.7 43.9)">1</text>
<text x="74.2" y="49.3">5</text>
<text x="74.2" y="51.8">6</text>
<text x="114.3" y="48">48</text>
<text x="74.2" y="54.4">7</text>
<text x="74.2" y="56.9">8</text>
<text x="74.2" y="59.4">9</text>
<text x="114.9" y="56.9">1</text>
<text x="114.9" y="59.4">2</text>
<text x="73.6" y="62">10</text>
<text x="73.6" y="64.5">11</text>
<text x="114.3" y="65.8">46</text>
<text x="73.6" y="67.1">12</text>
<text x="73.6" y="69.6">14</text>
<text x="114.3" y="68.3">47</text>
<text x="73.6" y="72.1">15</text>
<text x="73.6" y="74.7">16</text>
<text x="73.6" y="77.2">17</text>
<text x="114.9" y="73.4">3</text>
<text x="114.9" y="75.9">4</text>
<text x="73.6" y="79.8">18</text>
<text x="73.6" y="82.3">19</text>
<text x="114.3" y="82.3">31</text>
<text x="73.6" y="84.8">20</text>
<text x="73.6" y="87.4">21</text>
<text x="73.6" y="89.9">26</text>
<text x="114.3" y="84.8">32</text>
<text x="114.3" y="87.4">36</text>
<text x="114.3" y="89.9">37</text>
<text x="185.3" y="88.6">1</text>
<text x="191.7" y="88.6">3</text>
<text x="73.6" y="92.5">27</text>
<text x="73.6" y="95">28</text>
<text x="114.3" y="92.5">38</text>
<text x="114.3" y="95">39</text>
<text x="189" y="94.1" transform="rotate(-90 189 94.1)">2</text>
<text x="73.6" y="97.5">29</text>
<text x="73.6" y="100.1">30</text>
<text x="114.3" y="97.5">40</text>
<text x="114.3" y="100.1">41</text>
<text x="73.6" y="106.4">23</text>
<text x="114.3" y="102.6">42</text>
<text x="114.3" y="105.2">43</text>
<text x="73.6" y="109">49</text>
<text x="261.5" y="112.8">1</text>
<text x="270.4" y="112.8">2</text>
<text x="261.5" y="115.3">3</text>
<text x="261.5" y="117.9">5</text>
<text x="270.4" y="115.3">4</text>
<text x="270.4" y="117.9">6</text>
<text x="261.5" y="120.4">7</text>
<text x="261.5" y="122.9">9</text>
<text x="269.8" y="122.9">10</text>
<text x="270.4" y="120.4">8</text>
<text x="50.8" y="139.4">A4</text>
<text x="127.6" y="140.7">7</text>
<text x="160" y="143.3">18</text>
<text x="50.7" y="147.1">B5</text>
<text x="50.8" y="144.5">A5</text>
<text x="127.6" y="148.3">8</text>
<text x="160" y="145.8">17</text>
<text x="50.7" y="152.1">B6</text>
<text x="50.8" y="154.7">A6</text>
<text x="127.6" y="153.4">4</text>
<text x="127.6" y="156">5</text>
<text x="50.7" y="159.8">B7</text>
<text x="50.8" y="157.2">A7</text>
<text x="160" y="158.5">14</text>
<text x="160" y="161">11</text>
<text x="50.7" y="167.4">B8</text>
<text x="50.8" y="164.8">A8</text>
<text x="127.6" y="164.8">9</text>
<text x="160" y="166.1">15</text>
<text x="36.6" y="174" transform="rotate(-90 36.6 174)">A1</text>
<text x="127.6" y="171.2">6</text>
<text x="160" y="168.7">13</text>
<text x="160" y="171.2">16</text>
<text x="160" y="173.7">10</text>
<text x="31.5" y="174" transform="rotate(-90 31.5 174)">13</text>
<text x="127.6" y="178.8">3</text>
<text x="160" y="176.3">20</text>
<text x="160" y="178.8">19</text>
<text x="127" y="181.4">12</text>
<text x="127" y="183.9">21</text>
<text x="160.6" y="181.4">1</text>
<text x="160.6" y="183.9">2</text>
</g>
<g font-size="1.8" fill="#989898">
<text x="162.8" y="48.4">R111</text>
<text x="163.3" y="50.4">DNM</text>
<text x="192.1" y="62.8">DNM</text>
<text x="192.2" y="60.8">C23</text>
</g>
<g font-size="1.8" fill="#0f0f0f">
<text x="193" y="56.8">ANT</text>
<text x="120.6" y="155.9">D-</text>
<text x="120.6" y="153.3">D+</text>
</g>
<g font-size="1.8" fill="#725600">
<text x="123.4" y="83.4">SDA</text>
<text x="123.4" y="86">SCL</text>
<text x="60.6" y="101.2">PWM_EN</text>
</g>
<g font-size="1.4" fill="#a90000">
<text x="288.9" y="59.4">8</text>
<text x="268.6" y="64.5">3</text>
<text x="268.6" y="67.1">7</text>
<text x="268.6" y="72.1">1</text>
<text x="268.6" y="74.7">6</text>
<text x="268.6" y="77.2">5</text>
<text x="268.6" y="79.8">2</text>
<text x="288.9" y="84.8">4</text>
<text x="288.9" y="87.4">9</text>
</g>
<g font-size="1.4" fill="#006464">
<text x="272.8" y="65.5">~{WP}</text>
<text x="282.8" y="60.4">VCC</text>
<text x="272.8" y="68">~{HOLD}</text>
<text x="272.8" y="73.1">~{CS}</text>
<text x="272.8" y="75.7">CLK</text>
<text x="272.8" y="78.2">DI(IO0)</text>
<text x="272.8" y="80.7">DO(IO1)</text>
<text x="282.7" y="85.8">GND</text>
<text x="282.8" y="88.4">EXP</text>
</g>
</svg>
